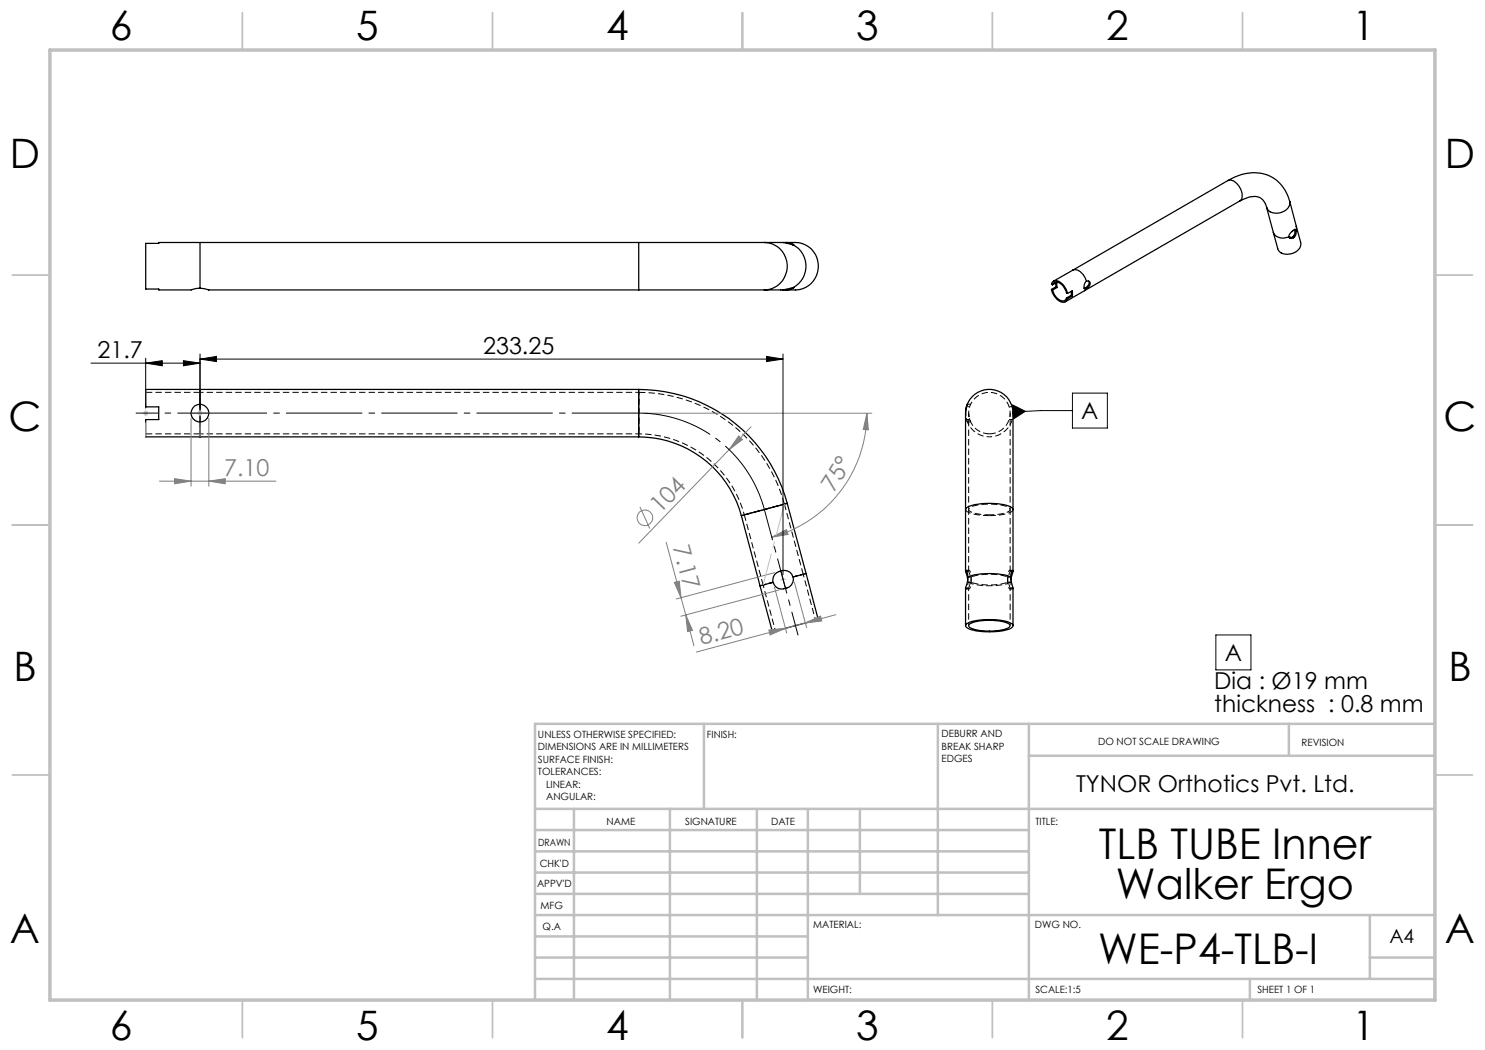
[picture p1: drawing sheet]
<svg xmlns="http://www.w3.org/2000/svg" width="297mm" height="210mm" viewBox="0 0 297 210" stroke-linecap="round" stroke-linejoin="round" font-family="sans-serif">
<g fill="none" stroke="#000" stroke-width=".2" stroke-dasharray="1.3 .6" stroke-linecap="butt">
<path d="M40 78.5h-10.8M29.2 86.8h10.8M127.8 86.8v-8.3v8.3M193.9 81.3h-.6M193.9 83.9h-.6M194.1 81v-.2M197.9 86.8a4.1 4.1 0 0 0 3.7-6.1 4.1 4.1 0 0 0-7.1-.5 4.1 4.1 0 0 0 2.7 6.5l.7 .1M202.5 83.9h-.7M202.5 81.3h-.7M148.9 103l8-2.2-8 2.2M148.9 103l3.7 14M156.9 100.8a30.2 30.2 0 0 0-29.1-22.3"/>
<path d="M160.6 114.8l-3.7-14M193.1 117.6h.6M193.1 117.7h.6M193.2 117.8h.6M193.3 114.1h.4M193.4 114.3h.3M193.6 115.9v.5M193.6 116.4v.1M193.7 117.6v.1M193.7 117.7l.1 .1M193.7 114.3v-.2M193.8 114.1h-.6"/>
<path d="M194.3 116.5v-.1M197.9 103.1a8.8 8.8 0 0 1-4.6-.9l-.2-.3M201.5 116.5v-.1M202 117.8h.6M202 117.6v.1M202 114.3v-.2M202.2 116.4v.1M202.2 115.9v.5M202.4 114.3h-.4M202.5 114.1h-.5M202.6 114.1h-.6M202.6 117.6h-.6"/>
<path d="M202.6 117.7h-.6M202.6 101.9v.1a4.8 4.8 0 0 1-3.4 1.1h-1.3"/>
</g>
<path d="M193.7 82.6v19.3M194.1 84.4l-.3-.9M154.7 116.5l-2.1 .5 2.1-.5M158.6 115.4l2-.5-2 .5M194.3 115.4l-.6 2.2M194.3 116.4l-.6-2.1M201.5 115.4l.5 2.2M201.5 116.4l.5-2.1M202 101.9v-19.3" fill="none" stroke="#000" stroke-width=".2" stroke-dasharray="1.3 .6" stroke-dashoffset=".5" stroke-linecap="butt"/>
<path d="M40 77.9v9.5M127.8 78.5h-87.8M127.8 77.9v9.5M40 86.8h87.8M127.8 86.8a21.9 21.9 0 0 1 21.1 16.2M193.8 83.4v-1.1M152.6 117l2.5 9.2M157.5 100.7l-9.2 2.4M163.1 124l-2.5-9.2" fill="none" stroke="#000" stroke-width=".2" stroke-dasharray="1.3 .6" stroke-dashoffset=".6" stroke-linecap="butt"/>
<path d="M40 84.4v2.4v-2.4M40 80.8v-2.3v2.3M154.7 116.5l-2.7 .7M161.2 114.7l-2.6 .7M193.7 101.9v12.3M202 114.2v-12.3" fill="none" stroke="#000" stroke-width=".2" stroke-dasharray="1.3 .6" stroke-dashoffset=".2" stroke-linecap="butt"/>
<g fill="none" stroke="#000" stroke-width=".25">
<path d="M245.6 36.1a8.8 8.8 0 0 1 9.2-.4 8.1 8.1 0 0 1 3.2 4.6M245.6 36.1a1.91 1.91 0 0 1 2.2 1.1 2.39 2.39 0 0 1 .2 2.9l-.1 .1M245.6 36.1l-31 17.9M40 57.6l1.7 .4h86M40 48.5v9.1M127.7 48.5h25.2M127.7 58h25.2M127.7 48.5h-96v.2h-2.6v9.1h2.6v.2h6.5l1.8-.4M127.7 48.5v9.5M152.9 48.5h4l1.7 .5M152.9 48.5a4.7 4.7 0 0 1 4.6 4.7 4.7 4.7 0 0 1-4.6 4.8M156.6 58h.8"/>
<path d="M156.6 48.5h.8M157.1 48.5a6.2 6.2 0 0 1 4.6 .9 4.8 4.8 0 0 1 1.8 5.2 4.8 4.8 0 0 1-4.4 3.4h-2M157.4 48.5l.9 .2 .3 .3M157.4 48.5v.1M157.4 57.8v.2M158.6 57.5l-2.1 .5h-3.6M158.6 49a4.8 4.8 0 0 1 0 8.5M158.6 57.6l-1.2 .4M158.6 57.5v.1M158.6 57.5h.1M158.6 49h.1M210.3 57.9a3.1 3.1 0 0 0 2.5 2.6l.5-.4 .2-.3"/>
<path d="M210.3 57.9l.2 .1M210.5 57a.39 .39 0 0 1 .1-.7 1.73 1.73 0 0 1 2.2 .9l.7 1.5M210.5 57a.93 .93 0 0 1 1.6-.2l.7 .6 .5 1.2 .2 .1M210.5 58a2.56 2.56 0 0 0 2.3 2.2l.5-.6M210.5 57l.9-.6v1.1M211.1 56.6l.1 .8M211.2 57.4l-.9 .5M211.2 57.4l.2 .1M211.4 57.5l-.9 .5M213.3 59.6l.2 .2M213.5 58.7l1-.5v1M214.2 59.1l-.9 .5"/>
<path d="M214.2 59.1l.3 .1M214.3 58.3l-.1 .8M214.5 59.2l-1 .6M214.6 54a2.26 2.26 0 0 1 2.6 1.9l.1 .4M214.6 54l-3.9 2.2M216.9 58.1l-3.8 2.3M217.3 56.3l-.3 .3-.2 .9 .1 .3 .4-.1M217.3 56.3a.53 .53 0 0 1 .7 .1 .53 .53 0 0 1-.1 .7l-.6 .6M217.3 57.7l-.4 .4M217.7 56.2a1.13 1.13 0 0 1-.9 1.5M247.9 40.2a4.6 4.6 0 0 1 4.2-.6 3.3 3.3 0 0 1 1.2 1.9M247.9 40.2l-31 17.9"/>
<path d="M253.3 41.5l1.4 5M254.7 46.5a2.28 2.28 0 0 0 3.1 .9M257.8 47.4h.1M257.8 47.4a.57 .57 0 0 0 .9 .1M258 40.3a2.14 2.14 0 0 1-2.1 2.3 2.04 2.04 0 0 1-2.5-1.1M258 40.3l1.3 5M258.5 47.4l-.6 .1M258.5 47.4l.2 .1M258.7 47.2l-.2 .2M258.7 47.2l.2 .2M258.9 47.4l-.2 .1M258.9 45.9v.1"/>
<path d="M258.9 46v.8l-.2 .4M258.9 46h.1M258.9 46l.3 .1M259.2 46.1a.42 .42 0 0 0-.7 .1l-.7 .7v.5M259.2 46.1v.8l-.3 .5M259.2 46.1h.1M259.3 45.3l.8 3.2a2.37 2.37 0 0 1-2.7 2.4 1.76 1.76 0 0 1-1.8-1.2l-.9-3.2M259.3 45.3l-.1 .8M40 77.9v2.9M127.7 77.9a30.7 30.7 0 0 1 29.7 22.8M127.7 77.9h-98.6v3.5h2.6v2.5h-2.6v3.5h98.6M127.7 77.9v9.5"/>
<path d="M40 80.8a1.78 1.78 0 0 0-1.8 1.8 1.78 1.78 0 0 0 1.8 1.8M40 80.8a1.78 1.78 0 0 1 1.8 1.8 1.78 1.78 0 0 1-1.8 1.8M40 84.4v3M40 80.8v3.6M127.7 87.4a21.3 21.3 0 0 1 20.6 15.7M193.1 82.6a4.8 4.8 0 0 1 5.2-4.7 4.8 4.8 0 0 1 4.3 5.6v18.4M193.1 82.6v19.3M193.2 82l-.1 .6M193.5 80.8l-.3 1.1M148.3 103.1l3.7 14.1M154.6 116.5l-2.6 .7M157.4 100.7l-9.1 2.4"/>
<path d="M157.4 100.7l3.8 14M158.6 115.4a2.03 2.03 0 0 0-2.7-1.1 1.79 1.79 0 0 0-1.3 2.2M158.6 115.4a1.91 1.91 0 0 1-1.8 2.3 1.7 1.7 0 0 1-2.2-1.2M161.2 114.7l2.5 9.2-2.5 .7-6.7 1.8-2.5-9.2M161.2 114.7l-2.6 .7M193.1 114.1l.3 .4 .2 .9M193.1 114.1v.2M193.1 114.3l.4 1.6M193.1 101.9l.1-.2a6.7 6.7 0 0 1 4.3-1 10.5 10.5 0 0 1 4.9 .8l.2 .4M193.1 101.9v12.3M193.1 114.1h.2M193.1 114.3h.3"/>
<path d="M193.6 115.4l-.1 1-.4 1.2v7.5M193.6 115.4a13.3 13.3 0 0 1 8.5 0M202.1 115.4l.5 2.2v7.5M202.4 114.3h.2M202.5 114.1h.1M202.6 114.3l-.4 1.6M202.6 114.1v.2M202.6 114.1a1.5 1.5 0 0 0-.5 1.3M202.6 101.9v12.3M193.2 124.9a8.1 8.1 0 0 1 5-1 7.5 7.5 0 0 1 4.3 1l.1 .2a1.52 1.52 0 0 1-1.6 .9 13.6 13.6 0 0 1-7.5-.4l-.4-.3zM193.9 124.8a10.9 10.9 0 0 1 7.9 0 .41 .41 0 0 1 0 .7 10.9 10.9 0 0 1-7.9 0l-.2-.4z"/>
</g>
<path d="M197.9 87.4a4.8 4.8 0 0 1-4.8-4.8M202.6 82.6a4.7 4.7 0 0 1-4.7 4.8M193.6 116.5l-.1 .9-.4 .3M193.7 117.7v7.4M193.8 114.1a1.1 1.1 0 0 1 .5 1.3M193.8 117.8a1.63 1.63 0 0 0 .5-1.3M202.2 116.5l.1 .9 .3 .3M202 125.1v-7.4" fill="none" stroke="#000" stroke-width=".2" stroke-dasharray="1.3 .6" stroke-dashoffset=".7" stroke-linecap="butt"/>
<path d="M202.2 116.5a13.5 13.5 0 0 1-8.6 0" fill="none" stroke="#000" stroke-width=".2" stroke-dasharray="1.3 .6" stroke-dashoffset=".1" stroke-linecap="butt"/>
<path d="M194.3 116.5a12.2 12.2 0 0 0 7.2 0M201.5 115.4a12.2 12.2 0 0 0-7.2 0" fill="none" stroke="#000" stroke-width=".2" stroke-dasharray="1.3 .6" stroke-dashoffset="-.2" stroke-linecap="butt"/>
<path d="M202 117.7l-.1 .1a1.63 1.63 0 0 1-.4-1.3M202 114.1h-.1a1.63 1.63 0 0 0-.4 1.3" fill="none" stroke="#000" stroke-width=".2" stroke-dasharray="1.3 .6" stroke-dashoffset=".8" stroke-linecap="butt"/>
<path d="M193.5 84.4h.6M194.1 80.8h-.6M193.6 115.4h.7M193.6 116.5h.7M193.6 116.4h.7M197.9 103a6.8 6.8 0 0 0 4.1-.9v-.4a7.3 7.3 0 0 0-4.8-.9 5.4 5.4 0 0 0-3.4 .9v.4a5.9 5.9 0 0 0 4.1 .9M202.2 115.4h-.7M202.2 116.5h-.7M202.2 116.4h-.7" fill="none" stroke="#000" stroke-width=".2" stroke-dasharray="1.3 .6" stroke-dashoffset=".3" stroke-linecap="butt"/>
<path d="M193.1 82.6l.4 1.8" fill="none" stroke="#000" stroke-width=".2" stroke-dasharray="1.3 .6" stroke-dashoffset=".9" stroke-linecap="butt"/>
<path d="M133.2 108.5l3 11M134.9 116.5l1-.3 .3 3.3zM136.2 119.5l2.6 9.6M154.9 114.5l-19.6 5.3M155.8 118l-19.6 5.3" fill="none" stroke="#808080" stroke-width=".2"/>
<g fill="none" stroke="#c0c0c0" stroke-width=".35">
<path d="M48.5 2.5v7.5M98.5 2.5v7.5M148.5 2.5v7.5M198.5 2.5v7.5M248.5 2.5v7.5M2.5 55h7.5M287 55h7.5M2.5 105h7.5M287 105h7.5M2.5 155h7.5M287 155h7.5M48.5 200v7.5"/>
<path d="M98.5 200v7.5M148.5 200v7.5M198.5 200v7.5M248.5 200v7.5"/>
</g>
<g fill="none" stroke="#c0c0c0" stroke-width=".5">
<path d="M140.8 144.8v17M187.6 144.8v38.2M205.8 144.8v55.2M205.8 151.2h81.2M257.8 144.8v6.4M287 144.8h-180v55.2M107 161.8h180M107 178.8h98.8M107 174.5h98.8M107 170.3h98.8M107 166h98.8M114.8 161.8v38.2"/>
<path d="M134 161.8v38.2M151.4 161.8v38.2M161.6 161.8v38.2M172 161.8v17M107 195.8h180M107 191.5h54.6M107 187.3h54.6M107 183h180M250 195.8v4.2M274 191.5h13M274 183v12.8"/>
</g>
<path d="M10 10h277v190h-277z" fill="none" stroke="#c0c0c0" stroke-width=".7"/>
<path d="M134.9 116.5l1-.3 .3 3.3z" fill="#808080"/>
<path d="M137.2 123l1.3 3.1-1 .2z" fill="none" stroke="#808080" stroke-width=".2"/>
<path d="M137.2 123l1.3 3.1-1 .2z" fill="#808080"/>
<path d="M154.9 117.5l2.4 9.1M158.9 116.4l2.4 9.1M153.8 126l3.3-.3-3.1 1.3zM167.2 122.9l-27.9 7.5" fill="none" stroke="#808080" stroke-width=".2"/>
<path d="M153.8 126l3.3-.3-3.1 1.3z" fill="#808080"/>
<path d="M161 124.6l3.1-1.4 .3 1z" fill="none" stroke="#808080" stroke-width=".2"/>
<path d="M161 124.6l3.1-1.4 .3 1z" fill="#808080"/>
<g fill="none" stroke="#808080" stroke-width=".2">
<path d="M145.8 89.9l-18.1 18.7M147.7 87.2l.8 .7-2.7 2zM150.2 85.4l-4.4 4.5M128 101.4l2 4.3"/>
<circle cx="129" cy="103.6" r="1.56"/>
</g>
<path d="M147.7 87.2l.8 .7-2.7 2z" fill="#808080"/>
<path d="M128.7 82.6h45.7M154.3 107.4l3-1.5 .3 1z" fill="none" stroke="#808080" stroke-width=".2"/>
<path d="M154.3 107.4l3-1.5 .3 1z" fill="#808080"/>
<path d="M173.4 82.6l.3 3.4-1.1-.1z" fill="none" stroke="#808080" stroke-width=".2"/>
<path d="M173.4 82.6l.3 3.4-1.1-.1z" fill="#808080"/>
<path d="M31.9 96.2h23.3M34.9 95.7l3.3 .5-3.3 .6zM38.2 83.6v13.7M41.8 83.6v13.7M173.4 82.6a25.7 25.7 0 0 1-19.1 24.8" fill="none" stroke="#808080" stroke-width=".2"/>
<path d="M28.6 82.6h1M28.8 82.3l.7 .7M29.1 82.2v.9M29.5 82.3l-.7 .7M39.5 82.6h1M39.7 82.3l.7 .7M40 82.2v.9M40.4 82.3l-.7 .7" fill="none" stroke="#c0c0c0" stroke-width=".2"/>
<path d="M152.6 117l4.3-16.2" fill="none" stroke="#c0c0c0" stroke-width=".2" stroke-dasharray="15.2 1.3 1.3 1.3" stroke-dashoffset="8.8" stroke-linecap="butt"/>
<path d="M29.2 77.9v9.5M40 77.9v9.5" fill="none" stroke="#c0c0c0" stroke-width=".2" stroke-dasharray="15.2 1.3 1.3 1.3" stroke-dashoffset="12.4" stroke-linecap="butt"/>
<path d="M38.2 82.6h3.6" fill="none" stroke="#c0c0c0" stroke-width=".2" stroke-dasharray="15.2 1.3 1.3 1.3" stroke-linecap="butt"/>
<path d="M154.6 116.3l4.1-.7" fill="none" stroke="#c0c0c0" stroke-width=".2" stroke-dasharray="15.2 1.3 1.3 1.3" stroke-dashoffset="15.1" stroke-linecap="butt"/>
<path d="M34.9 95.7l3.3 .5-3.3 .6z" fill="#808080"/>
<path d="M41.8 96.2l3.2-.5v1.1z" fill="none" stroke="#808080" stroke-width=".2"/>
<path d="M41.8 96.2l3.2-.5v1.1z" fill="#808080"/>
<g fill="none" stroke="#000" stroke-width=".2">
<path d="M18.2 72.6h21.8M29.1 72.6l3.4-.5v1.1zM29.1 71.6v10M36.7 72.1l3.3 .5-3.3 .6zM40 71.8l3.3-.5v1zM40 70.8v10.8M40 71.8h116.6M153.3 71.3l3.3 .5-3.3 .5zM156.6 70.8v44.1M214.5 78.6h7v7h-7zM202.5 81l2.6 1.3-2.4 1.5zM214.5 82.1h-6.4l-5.5 .3"/>
<path d="M243.2 127h7v7h-7z"/>
</g>
<path d="M29.1 72.6l3.4-.5v1.1zM40 71.8l3.3-.5v1zM36.7 72.1l3.3 .5-3.3 .6zM153.3 71.3l3.3 .5-3.3 .5zM202.5 81l2.6 1.3-2.4 1.5z" fill="#000"/>
<path d="M152.9 101.9a26 26 0 0 0-25.1-19.3" fill="none" stroke="#000" stroke-width=".2" stroke-dasharray="15.2 1.3 1.3 1.3" stroke-dashoffset=".1" stroke-linecap="butt"/>
<path d="M40 82.6h87.8" fill="none" stroke="#000" stroke-width=".2" stroke-dasharray="15.2 1.3 1.3 1.3" stroke-dashoffset="1.8" stroke-linecap="butt"/>
<path d="M152.9 101.9l4.2 16" fill="none" stroke="#000" stroke-width=".2" stroke-dasharray="15.2 1.3 1.3 1.3" stroke-dashoffset="8.9" stroke-linecap="butt"/>
<path d="M40 82.6h-12.8" fill="none" stroke="#000" stroke-width=".2" stroke-dasharray="15.2 1.3 1.3 1.3" stroke-dashoffset="10.7" stroke-linecap="butt"/>
<path d="M156.1 114l3.5 13.1" fill="none" stroke="#000" stroke-width=".2" stroke-dasharray="15.2 1.3 1.3 1.3" stroke-dashoffset="10.4" stroke-linecap="butt"/>
<g font-size="8.5">
<text x="219.8" y="171.8">TLB TUBE Inner</text>
<text x="223.2" y="179.9">Walker Ergo</text>
<text x="219.6" y="192.7">WE-P4-TLB-I</text>
</g>
<g font-size="8.1">
<text x="22" y="8">6</text>
<text x="71.2" y="8">5</text>
<text x="121.2" y="8">4</text>
<text x="171.2" y="8">3</text>
<text x="221.2" y="8">2</text>
<text x="270.5" y="8">1</text>
<text x="2" y="33.6">D</text>
<text x="289" y="33.6">D</text>
<text x="1.7" y="86.1">C</text>
<text x="288.7" y="86.1">C</text>
<text x="2.7" y="136.1">B</text>
<text x="289.7" y="136.1">B</text>
<text x="2" y="188.6">A</text>
<text x="289" y="188.6">A</text>
<text x="22" y="208">6</text>
<text x="71.2" y="208">5</text>
<text x="121.2" y="208">4</text>
<text x="171.2" y="208">3</text>
<text x="221.2" y="208">2</text>
<text x="270.5" y="208">1</text>
</g>
<g font-size="4.7">
<text x="19.5" y="71.6">21.7</text>
<text x="96.6" y="70.8">233.25</text>
<text x="216.3" y="83.9">A</text>
<text x="242.9" y="137.8">Dia : Ø19 mm</text>
<text x="245" y="132.2">A</text>
<text x="242.9" y="142.4">thickness : 0.8 mm</text>
<text x="215.2" y="158.3">TYNOR Orthotics Pvt. Ltd.</text>
</g>
<g font-size="4.7" fill="#808080">
<text x="44.8" y="95.2">7.10</text>
<text x="166.8" y="98.7" transform="rotate(-58 166.8 98.7)">75°</text>
<text x="132" y="102.9" transform="rotate(-46 132 102.9)">104</text>
<text x="134.6" y="109.4" transform="rotate(75 134.6 109.4)">7.17</text>
<text x="140.3" y="129.1" transform="rotate(-15 140.3 129.1)">8.20</text>
</g>
<text font-size="3.9" x="277.9" y="188.5">A4</text>
<g font-size="2">
<text x="107.6" y="147.6">UNLESS OTHERWISE SPECIFIED:</text>
<text x="141.4" y="147.6">FINISH:</text>
<text x="188.3" y="147.5">DEBURR AND</text>
<text x="188.3" y="150">BREAK SHARP</text>
<text x="219.6" y="149">DO NOT SCALE DRAWING</text>
<text x="260.3" y="149.2">REVISION</text>
<text x="107.6" y="150.1">DIMENSIONS ARE IN MILLIMETERS</text>
<text x="107.6" y="152.6">SURFACE FINISH:</text>
<text x="107.6" y="155.1">TOLERANCES:</text>
<text x="188.3" y="152.5">EDGES</text>
<text x="109.2" y="157.6">LINEAR:</text>
<text x="109.2" y="160.1">ANGULAR:</text>
<text x="121.3" y="165">NAME</text>
<text x="137" y="164.9">SIGNATURE</text>
<text x="154.2" y="164.9">DATE</text>
<text x="207.1" y="164.9">TITLE:</text>
<text x="107.6" y="169.1">DRAWN</text>
<text x="107.9" y="173.3">CHK'D</text>
<text x="107.4" y="177.4">APPV'D</text>
<text x="108.1" y="181.8">MFG</text>
<text x="108.5" y="186">Q.A</text>
<text x="162.6" y="185.5">MATERIAL:</text>
<text x="207" y="185.5">DWG NO.</text>
<text x="162.6" y="198.5">WEIGHT:</text>
<text x="207.1" y="198.6">SCALE:1:5</text>
<text x="251.5" y="198.6">SHEET 1 OF 1</text>
</g>
</svg>
